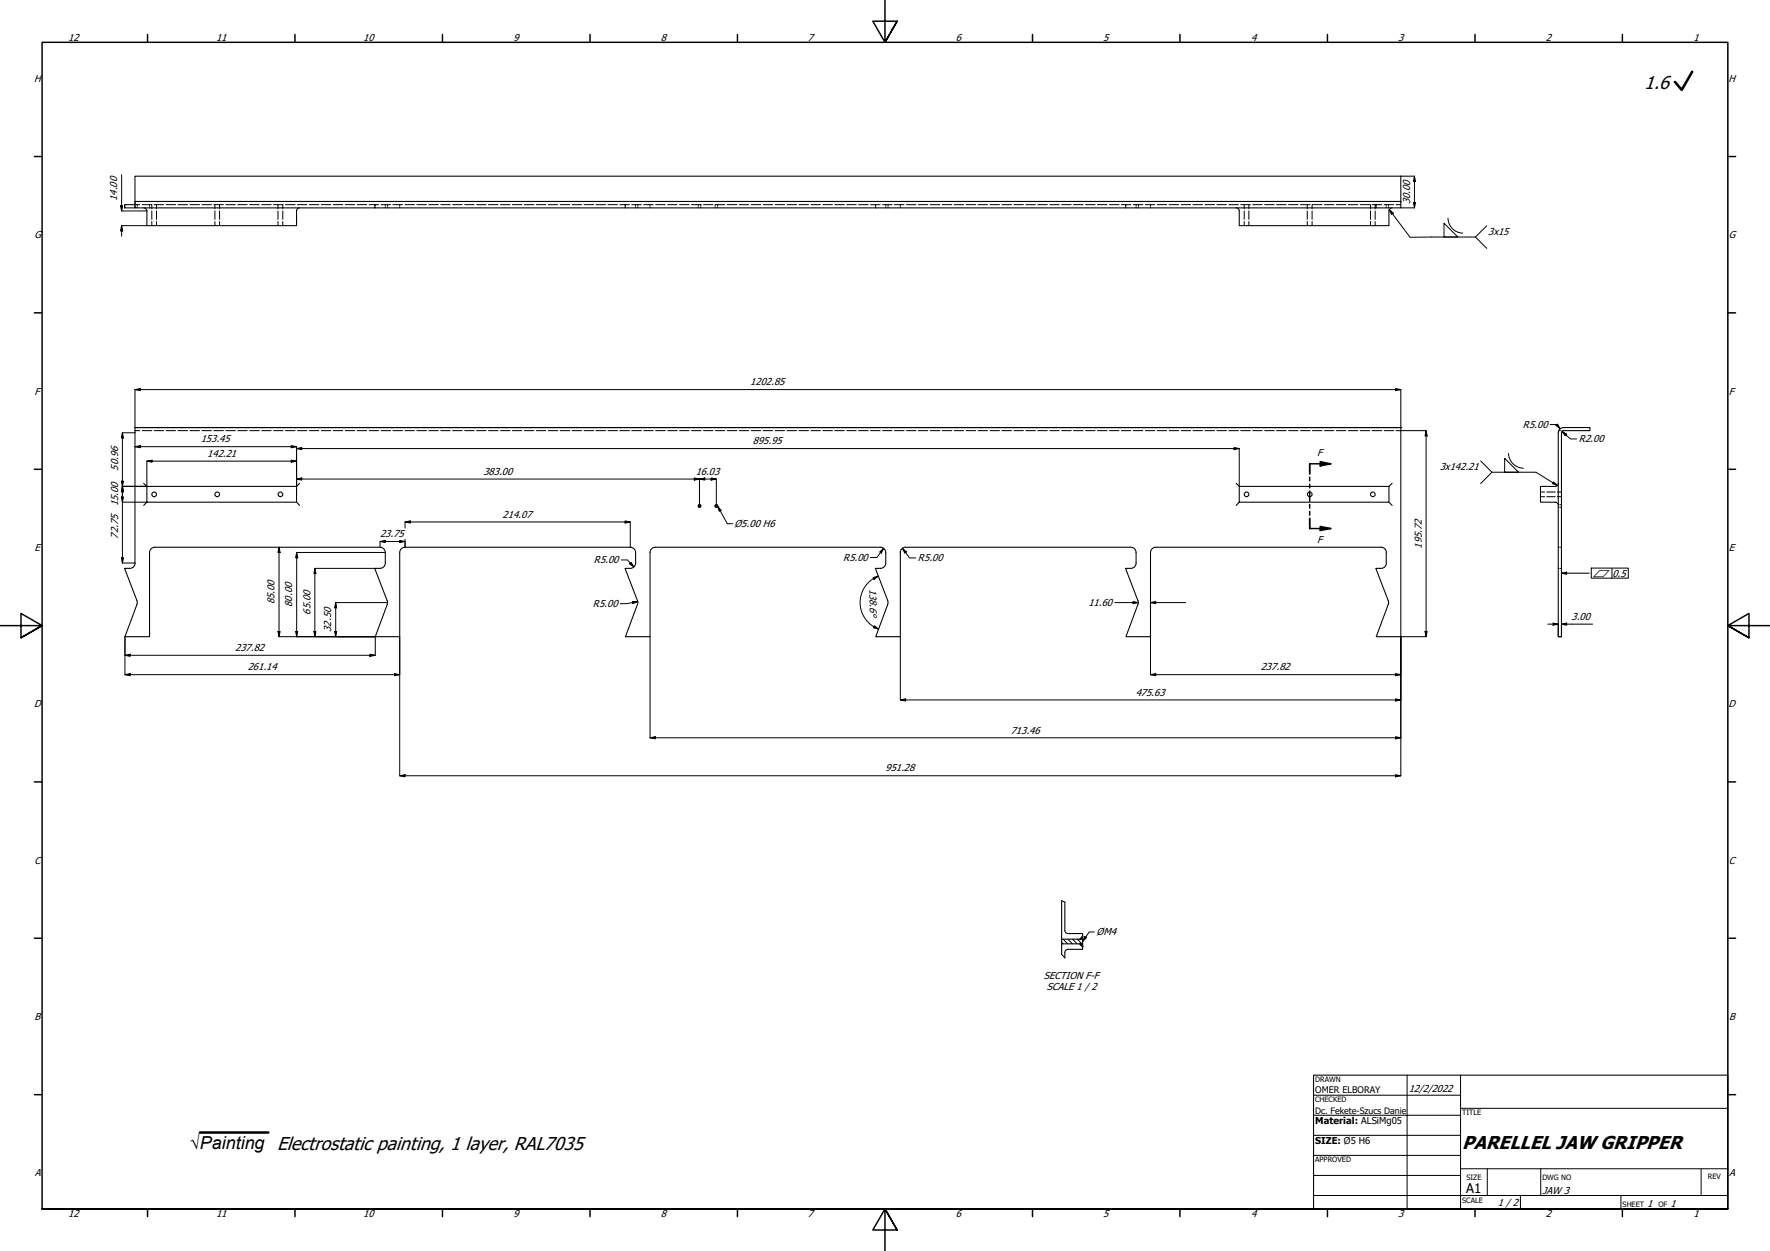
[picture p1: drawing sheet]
<svg xmlns="http://www.w3.org/2000/svg" width="841mm" height="594mm" viewBox="0 0 841 594" stroke-linecap="round" stroke-linejoin="round" font-family="sans-serif">
<!-- layer: Hidden (ANSI) -->
<g fill="none" stroke="#000" stroke-width=".48">
<path d="M59 97v1M59 98v1M64 97h2M64 96v1M64 98h.1M65 97v1M65 98v1M68 97h4v2M71 97v1M71 98v1M73 97h5M74 97v2"/>
<path d="M79 97h4M85 97h4M90 97h5M96 97h4M102 97h4M102 97v2M104 97v2M107 97h5M113 97h4M119 97h4M124 97h5M130 97h4v2"/>
<path d="M132 97v2M136 97h4M141 97h5M147 97h5M153 97h4M158 97h5M164 97h5M170 97h4M175 97h5M178 97v1M178 98v1M181 97h5"/>
<path d="M183 97v1M183 98v1M184 97v1M184 98v1M187 97h4M190 97v1M190 98v1M192 97h5M198 97h5M204 97h4M209 97h5M215 97h5"/>
<path d="M221 97h4M226 97h5M232 97h5M238 97h4M243 97h5M249 97h5M255 97h4M260 97h5M266 97h5M272 97h4M277 97h5M283 97h5"/>
<path d="M289 97h4M295 97h4M297 97v1M297 98v1M300 97h5M302 97v1M302 98v1M303 97v1M303 98v1M306 97h4M309 97v1M309 98v1"/>
<path d="M312 97h4M317 97h5M323 97h4M329 97h4M332 97v1M332 98v1M333 97v1M333 98v1M334 97h5M340 97v1M340 98v1M340 97h4"/>
<path d="M341 97v1M341 98v1M346 97h4M351 97h5M357 97h4M363 97h4M368 97h5M374 97h5M380 97h4M385 97h5M391 97h5M397 97h4"/>
<path d="M402 97h5M408 97h5M414 97h4M416 97v1M416 98v1M419 97h5M421 97v1M421 98v1M422 97v1M422 98v1M425 97h5M428 97v1"/>
<path d="M428 98v1M431 97h4M436 97h5M442 97h5M448 97h4M453 97h5M459 97h5M465 97h4M470 97h5M476 97h5M482 97h4M487 97h5"/>
<path d="M493 97h5M499 97h4M504 97h5M510 97h5M516 97h4M521 97h5M527 97h5M533 97h4M535 97v1M535 98v1M538 97h5M540 97v1"/>
<path d="M540 98v1M541 97v1M541 98v1M544 97h5M547 97v1M547 98v1M550 97h4M555 97h5M561 97h5M567 97h4M573 97h4M578 97h5"/>
<path d="M584 97h4M590 97h4M591 97v2M593 97v2M595 97h5M601 97h4M607 97h4M612 97h5M618 97h4M621 97v2M623 97v2M624 97h4"/>
<path d="M629 97h5M635 97h5M641 97h4M646 97h5M651 97v2M652 97h5M653 97v2M654 97v1M654 98v1M658 97h4M659 97v1M659 98v1"/>
<path d="M660 97v1M660 98v1M663 97h3M72 100v4M72 105v2M74 100v4M74 105v2M102 100v4M102 105v2M104 100v4M104 105v2M132 100v4"/>
<path d="M132 105v2M134 100v4M134 105v2M591 100v4M591 105v2M593 100v4M593 105v2M621 100v4M621 105v2M623 100v4M623 105v2M651 100v4"/>
<path d="M651 105v2M653 100v4M653 105v2M64 205h2M68 205h4M73 205h5M79 205h4M85 205h4M90 205h5M96 205h4M102 205h4M107 205h5"/>
<path d="M113 205h4M119 205h4M124 205h5M130 205h4M136 205h4M141 205h5M147 205h5M153 205h4M158 205h5M164 205h5M170 205h4M175 205h5"/>
<path d="M181 205h5M187 205h4M192 205h5M198 205h5M204 205h4M209 205h5M215 205h5M221 205h4M226 205h5M232 205h5M238 205h4M243 205h5"/>
<path d="M249 205h5M255 205h4M260 205h5M266 205h5M272 205h4M277 205h5M283 205h5M289 205h4M295 205h4M300 205h5M306 205h4M312 205h4"/>
<path d="M317 205h5M323 205h4M329 205h4M334 205h5M340 205h4M346 205h4M351 205h5M357 205h4M363 205h4M368 205h5M374 205h5M380 205h4"/>
<path d="M385 205h5M391 205h5M397 205h4M402 205h5M408 205h5M414 205h4M419 205h5M425 205h5M431 205h4M436 205h5M442 205h5M448 205h4"/>
<path d="M453 205h5M459 205h5M465 205h4M470 205h5M476 205h5M482 205h4M487 205h5M493 205h5M499 205h4M504 205h5M510 205h5M516 205h4"/>
<path d="M521 205h5M527 205h5M533 205h4M538 205h5M544 205h5M550 205h4M555 205h5M561 205h5M567 205h4M573 205h4M578 205h5M584 205h4"/>
<path d="M590 205h4M595 205h5M601 205h4M607 205h4M612 205h5M618 205h4M624 205h4M629 205h5M635 205h5M641 205h4M646 205h5M652 205h5"/>
<path d="M658 205h4M663 205h3M741 205h.1M742 205h1M732 234h2M732 236h2M735 234h4M735 236h4M740 234h2M740 236h2M740 240h1M741 240h1"/>
<path d="M740 260h1M740 241h1M741 260h1M741 241h1M740 270h1M741 270h1"/>
</g>
<!-- layer: Visible (ANSI) -->
<g fill="none" stroke="#000" stroke-width=".51">
<path d="M64 84h602v15h-602zM64 97h-5v2h5M64 96h602M68 99l2 1v7h71v-7l1-1M587 99l2 1v7h71v-7l1-1M64 203h602M741 204l2-1h12v2h-12l-1 1v96h-2v-96zM68 230l2 1M70 231h71v7h-71zM70 238l-2 2M141 238l1 2M142 230l-1 1"/>
<path d="M587 230l2 1M589 231h71v7h-71zM589 238l-2 2M660 238l1 2M661 230l-1 1M740 230l-1 1h-7v7l7 1 1 1M537 260h-108l-1 2v40h-12l6-16-6-16h3l2-2v-6l-2-2h-108l-2 1v1v40h-12l6-15M537 260h2l1 2v5l-1 2-2 1M659 262v5M659 267l-2 3h-3l6 16-6 16h12v-99h-602v65l-1 2h-4l6 16-6 16h12v-40l1-2h2h108l1 2v7l-2 1h-3l6 16-6 16h12v-40v-1l2-1h108l2 2v6l-1 2h-4l6 15M659 262l-1-2h-2h-107l-2 1v1v40h-12l6-16-6-16h2M303 285v2"/>
<path d="M740 302h2M504 428v18h10v-3h-7l-1-1v-14M504 453v-5h10v3h-7l-1 1v3M504 446v2M514 446v2"/>
<circle cx="73" cy="235" r="1.1"/>
<circle cx="103" cy="235" r="1.1"/>
<circle cx="133" cy="235" r="1.1"/>
<circle cx="592" cy="235" r="1.1"/>
<circle cx="622" cy="235" r="1.1"/>
<circle cx="652" cy="235" r="1.1"/>
<circle cx="332" cy="240" r=".6"/>
<circle cx="340" cy="240" r=".6"/>
</g>
<g fill="#000">
<circle cx="64" cy="98" r=".3"/>
<circle cx="666" cy="203" r=".3"/>
</g>
<!-- layer: Hidden (ANSI) -->
<circle cx="64" cy="97" r=".2" fill="#000"/>
<!-- layer: Break Line (ANSI) -->
<path d="M504 428h2M504 453l2 2" fill="none" stroke="#000" stroke-width=".51"/>
<!-- layer: Hatch (ANSI) -->
<path d="M504 448h1M505 446l2 2M507 446l3 2M510 446l2 2M512 446l2 2M514 446h.1" fill="none" stroke="#000" stroke-width=".48"/>
<!-- layer: Section Line (ANSI) -->
<path d="M627 219l5 1-5 1zM622 227v1M622 230v2M622 233v5M622 240v1M632 220h-10v5M622 243v2M622 246v5h10M627 250l5 1-5 1z" fill="none" stroke="#000" stroke-width=".7"/>
<g fill="#000">
<path d="M627 219l5 1-5 1z" fill-rule="evenodd"/>
<path d="M627 250l5 1-5 1z" fill-rule="evenodd"/>
</g>
<!-- layer: Border (ANSI) -->
<g fill="none" stroke="#000" stroke-width=".7">
<path d="M70 16v4M140 16v4M210 16v4M280 16v4M350 16v4M420 0v20l-5-10h11l-6 10 6-10M491 16v4M561 16v4M631 16v4M701 16v4M771 16v4M16 74h4"/>
<path d="M821 74h4M16 149h4M821 149h4M16 223h4M821 223h4M0 297h20l-10-6v12l10-6-10 6M841 297h-20l10-6v12l-10-6 10 6M16 371h4M821 371h4M16 446h4M821 446h4M16 520h4"/>
<path d="M821 520h4M20 574v-554h801v554h-801h801M70 574v4M140 574v4M210 574v4M280 574v4M350 574v4M491 574v4M561 574v4M631 574v4M701 574v4M771 574v4"/>
<path d="M426 584l-6-10 6 10h-11l5-10v20"/>
</g>
<!-- layer: Title (ANSI) -->
<g fill="none" stroke="#000" stroke-width=".48">
<path d="M669 511v63M694 511v63M624 520h70M624 530h70M624 539h70M694 526h127M624 549h70M624 558h70M694 555h127M707 555v13M732 555v13M808 555v13"/>
<path d="M624 568h197M722 568v6M770 568v6"/>
</g>
<path d="M624 511h197v63h-197z" fill="none" stroke="#000" stroke-width=".51"/>
<!-- layer: Sketch Geometry (ANSI) -->
<path d="M804 34l-5 9-3-4M95 538h33" fill="none" stroke="#000" stroke-width="1.2"/>
<path d="M513 448l1 1M514 445l-1 1" fill="none" stroke="#000" stroke-width=".83"/>
<path d="M766 270v5M514 446h.1M514 448v1" fill="none" stroke="#000" stroke-width=".48"/>
<!-- layer: Dimension (ANSI) -->
<g fill="none" stroke="#000" stroke-width=".48">
<path d="M57 98h1v2zM58 83v17h12M666 84h6v15h-6M672 96h1l-1 3zM672 84l1 2h-1zM58 107v3h-1zM70 107h-12v5M64 185h3v1zM663 185h3l-3 1zM58 206l1 2h-1zM64 212h3v1zM64 212h77v19"/>
<path d="M64 203v-18h602v18M64 206h-6v61h6M70 219h2zM138 219h3h-3zM138 212h3l-3 1zM141 213h2v1zM141 213h448v18M141 219h-71v12h-12M586 213h3l-3 1zM666 205h12v97h-12v66h-476v-66M678 205v2h-1zM737 202h3l1 2"/>
<path d="M739 202l1-1 1 3zM742 205l2 1v1zM742 205l4 3h3M58 229h1l-1 2zM58 236h1l-1 2zM58 231l1 3h-1zM58 238h12M141 227h2v1zM141 227h199v13M330 227h2l-2 1zM332 227h3v1zM332 227v13"/>
<path d="M338 227h2l-2 1zM133 260v2h-1zM133 260v42h45v9h-119M181 257h2v1zM190 257h2l-2 1zM192 248l3-1v1zM192 257h-11v3M192 251v-3h107v12M192 256v4M297 247l2 1h-2zM58 265h1l-1 2zM141 262v3h-1z"/>
<path d="M150 270v2h-1zM178 270h-28v32M183 262h-42v40M295 266h3l3 3M299 268l1-1 1 2zM415 274h2l-2 1zM417 274a13 13 0 0 0-8 12 13 13 0 0 0 8 13M418 262l2-2-1 3zM420 260l-3 5h-3M429 260l2 2-1 1zM429 260l3 5h3M132 300h1v2z"/>
<path d="M140 300h1v2zM149 300h1v2zM159 300h1v2zM160 286v3h-1zM184 286h-24v16M300 286h3l-2 1zM303 286l-8 1M415 297l2 2-2-1zM677 300h1v2zM735 296h5v6M738 296h2l-2 1zM742 296h2v1z"/>
<path d="M757 296h-15v6M59 311h3v1zM59 302v18h131M176 311h2l-2 1zM187 320h3l-3 1zM309 302v48h357M428 302v30h238M547 302v18h119M663 320h3l-3 1zM59 320h3v1zM428 332h2v1zM547 320h2v1z"/>
<path d="M663 332h3l-3 1zM309 350h2v1zM663 350h3l-3 1zM190 368h2v1zM663 368h3l-3 1z"/>
</g>
<g fill="#000">
<path d="M57 98h1v2z" fill-rule="evenodd"/>
<path d="M672 96h1l-1 3z" fill-rule="evenodd"/>
<path d="M672 84l1 2h-1z" fill-rule="evenodd"/>
<path d="M58 107v3h-1z" fill-rule="evenodd"/>
<path d="M64 185h3v1z" fill-rule="evenodd"/>
<path d="M663 185h3l-3 1z" fill-rule="evenodd"/>
<path d="M58 206l1 2h-1z" fill-rule="evenodd"/>
<path d="M64 212h3v1z" fill-rule="evenodd"/>
<path d="M70 219h2z" fill-rule="evenodd"/>
<path d="M138 219h3h-3z" fill-rule="evenodd"/>
<path d="M138 212h3l-3 1z" fill-rule="evenodd"/>
<path d="M141 213h2v1z" fill-rule="evenodd"/>
<path d="M586 213h3l-3 1z" fill-rule="evenodd"/>
<path d="M678 205v2h-1z" fill-rule="evenodd"/>
<path d="M739 202l1-1 1 3z" fill-rule="evenodd"/>
<path d="M742 205l2 1v1z" fill-rule="evenodd"/>
<path d="M58 229h1l-1 2z" fill-rule="evenodd"/>
<path d="M58 236h1l-1 2z" fill-rule="evenodd"/>
<path d="M58 231l1 3h-1z" fill-rule="evenodd"/>
<path d="M58 231l1 3h-1z" fill-rule="evenodd"/>
<path d="M141 227h2v1z" fill-rule="evenodd"/>
<path d="M330 227h2l-2 1z" fill-rule="evenodd"/>
<path d="M332 227h3v1z" fill-rule="evenodd"/>
<path d="M338 227h2l-2 1z" fill-rule="evenodd"/>
<path d="M181 257h2v1z" fill-rule="evenodd"/>
<path d="M190 257h2l-2 1z" fill-rule="evenodd"/>
<path d="M192 248l3-1v1z" fill-rule="evenodd"/>
<path d="M297 247l2 1h-2z" fill-rule="evenodd"/>
<path d="M58 265h1l-1 2z" fill-rule="evenodd"/>
<path d="M133 260v2h-1z" fill-rule="evenodd"/>
<path d="M141 262v3h-1z" fill-rule="evenodd"/>
<path d="M150 270v2h-1z" fill-rule="evenodd"/>
<path d="M299 268l1-1 1 2z" fill-rule="evenodd"/>
<path d="M415 274h2l-2 1z" fill-rule="evenodd"/>
<path d="M418 262l2-2-1 3z" fill-rule="evenodd"/>
<path d="M429 260l2 2-1 1z" fill-rule="evenodd"/>
<path d="M132 300h1v2z" fill-rule="evenodd"/>
<path d="M140 300h1v2z" fill-rule="evenodd"/>
<path d="M149 300h1v2z" fill-rule="evenodd"/>
<path d="M159 300h1v2z" fill-rule="evenodd"/>
<path d="M160 286v3h-1z" fill-rule="evenodd"/>
<path d="M300 286h3l-2 1z" fill-rule="evenodd"/>
<path d="M415 297l2 2-2-1z" fill-rule="evenodd"/>
<path d="M677 300h1v2z" fill-rule="evenodd"/>
<path d="M738 296h2l-2 1z" fill-rule="evenodd"/>
<path d="M742 296h2v1z" fill-rule="evenodd"/>
<path d="M59 311h3v1z" fill-rule="evenodd"/>
<path d="M59 320h3v1z" fill-rule="evenodd"/>
<path d="M176 311h2l-2 1z" fill-rule="evenodd"/>
<path d="M547 320h2v1z" fill-rule="evenodd"/>
<path d="M187 320h3l-3 1z" fill-rule="evenodd"/>
<path d="M428 332h2v1z" fill-rule="evenodd"/>
<path d="M663 320h3l-3 1z" fill-rule="evenodd"/>
<path d="M663 332h3l-3 1z" fill-rule="evenodd"/>
<path d="M309 350h2v1z" fill-rule="evenodd"/>
<path d="M663 350h3l-3 1z" fill-rule="evenodd"/>
<path d="M190 368h2v1z" fill-rule="evenodd"/>
<path d="M663 368h3l-3 1z" fill-rule="evenodd"/>
</g>
<!-- layer: Symbol (ANSI) -->
<g fill="none" stroke="#000" stroke-width=".48">
<path d="M660 100l2 1-1 1zM660 100l10 13h31M686 106l7 7h-7zM688 104a7 7 0 0 0 7 7M706 107l-5 6 5 5M704 219l5 5-5 6M715 218l7 6h-7zM717 215a7 7 0 0 0 7 7M709 224h21l10 7M738 229l2 2-2-1zM341 240l2 2-1 1zM341 240l5 9h2"/>
<path d="M742 272h2v1zM742 272h13M756 270h18v5h-18zM530 286h11M538 286h3l-3 1zM547 286h2v1zM547 286h16M515 445h1l-2 2zM520 443h-2l-4 4"/>
</g>
<g fill="#000">
<path d="M660 100l2 1-1 1z" fill-rule="evenodd"/>
<path d="M738 229l2 2-2-1z" fill-rule="evenodd"/>
<path d="M341 240l2 2-1 1z" fill-rule="evenodd"/>
<path d="M742 272h2v1z" fill-rule="evenodd"/>
<path d="M538 286h3l-3 1z" fill-rule="evenodd"/>
<path d="M547 286h2v1z" fill-rule="evenodd"/>
<path d="M515 445h1l-2 2z" fill-rule="evenodd"/>
</g>
<g font-size="8.8">
<text x="781" y="42">1.6</text>
<text x="695" y="546">PARELLEL JAW GRIPPER</text>
</g>
<text font-size="8.5" x="90" y="546">√Painting Electrostatic painting, 1 layer, RAL7035</text>
<text font-size="6.3" x="697" y="566">A1</text>
<g font-size="4.8">
<text x="32" y="20">12</text>
<text x="103" y="20">11</text>
<text x="173" y="20">10</text>
<text x="244" y="20">9</text>
<text x="314" y="20">8</text>
<text x="384" y="20">7</text>
<text x="454" y="20">6</text>
<text x="524" y="20">5</text>
<text x="594" y="20">4</text>
<text x="664" y="20">3</text>
<text x="734" y="20">2</text>
<text x="805" y="20">1</text>
<text x="16" y="39">H</text>
<text x="821" y="39">H</text>
<text x="56" y="95" transform="rotate(-90 56 95)">14.00</text>
<text x="670" y="97" transform="rotate(-90 670 97)">30.00</text>
<text x="16" y="113">G</text>
<text x="707" y="112">3x15</text>
<text x="821" y="113">G</text>
<text x="356" y="183">1202.85</text>
<text x="16" y="187">F</text>
<text x="821" y="187">F</text>
<text x="724" y="203">R5.00</text>
<text x="95" y="210">153.45</text>
<text x="358" y="211">895.95</text>
<text x="750" y="210">R2.00</text>
<text x="98" y="217">142.21</text>
<text x="626" y="217">F</text>
<text x="56" y="223" transform="rotate(-90 56 223)">50.96</text>
<text x="230" y="225">383.00</text>
<text x="331" y="225">16.03</text>
<text x="684" y="223">3x142.21</text>
<text x="56" y="241" transform="rotate(-90 56 241)">15.00</text>
<text x="239" y="246">214.07</text>
<text x="349" y="250">Ø5.00 H6</text>
<text x="56" y="256" transform="rotate(-90 56 256)">72.75</text>
<text x="181" y="255">23.75</text>
<text x="626" y="258">F</text>
<text x="16" y="262">E</text>
<text x="676" y="261" transform="rotate(-90 676 261)">195.72</text>
<text x="821" y="262">E</text>
<text x="282" y="268">R5.00</text>
<text x="401" y="266">R5.00</text>
<text x="436" y="267">R5.00</text>
<text x="766" y="274">0.5</text>
<text x="413" y="279" transform="rotate(90 413 279)">138.6°</text>
<text x="130" y="287" transform="rotate(-90 130 287)">85.00</text>
<text x="517" y="288">11.60</text>
<text x="139" y="288" transform="rotate(-90 139 288)">80.00</text>
<text x="148" y="292" transform="rotate(-90 148 292)">65.00</text>
<text x="282" y="288">R5.00</text>
<text x="747" y="294">3.00</text>
<text x="157" y="300" transform="rotate(-90 157 300)">32.50</text>
<text x="112" y="309">237.82</text>
<text x="118" y="318">261.14</text>
<text x="599" y="318">237.82</text>
<text x="16" y="336">D</text>
<text x="540" y="330">475.63</text>
<text x="821" y="336">D</text>
<text x="480" y="348">713.46</text>
<text x="421" y="366">951.28</text>
<text x="16" y="410">C</text>
<text x="821" y="410">C</text>
<text x="521" y="444">ØM4</text>
<text x="496" y="465">SECTION F-F</text>
<text x="497" y="470">SCALE 1 / 2</text>
<text x="16" y="484">B</text>
<text x="822" y="484">B</text>
<text x="669" y="519">12/2/2022</text>
<text x="17" y="559">A</text>
<text x="822" y="559">A</text>
<text x="733" y="567">JAW 3</text>
<text x="712" y="573">1 / 2</text>
<text x="783" y="573">1</text>
<text x="794" y="573">1</text>
<text x="32" y="578">12</text>
<text x="103" y="578">11</text>
<text x="173" y="578">10</text>
<text x="244" y="578">9</text>
<text x="314" y="578">8</text>
<text x="384" y="578">7</text>
<text x="454" y="578">6</text>
<text x="524" y="578">5</text>
<text x="594" y="578">4</text>
<text x="664" y="578">3</text>
<text x="734" y="578">2</text>
<text x="805" y="578">1</text>
</g>
<text font-size="4.6" x="757" y="274">⏥</text>
<g font-size="4.5">
<text x="625" y="534">Material: ALSiMg05</text>
<text x="625" y="543">SIZE: Ø5 H6</text>
</g>
<text font-size="4.3" x="625" y="519">OMER ELBORAY</text>
<text font-size="4.2" x="625" y="529">Dc. Fekete-Szucs Danie</text>
<g font-size="3.5">
<text x="625" y="514">DRAWN</text>
<text x="625" y="523">CHECKED</text>
<text x="695" y="530">TITLE</text>
<text x="625" y="552">APPROVED</text>
<text x="697" y="560">SIZE</text>
<text x="733" y="560">DWG NO</text>
<text x="812" y="560">REV</text>
<text x="695" y="571">SCALE</text>
<text x="771" y="573">SHEET</text>
<text x="788" y="573">OF</text>
</g>
</svg>
